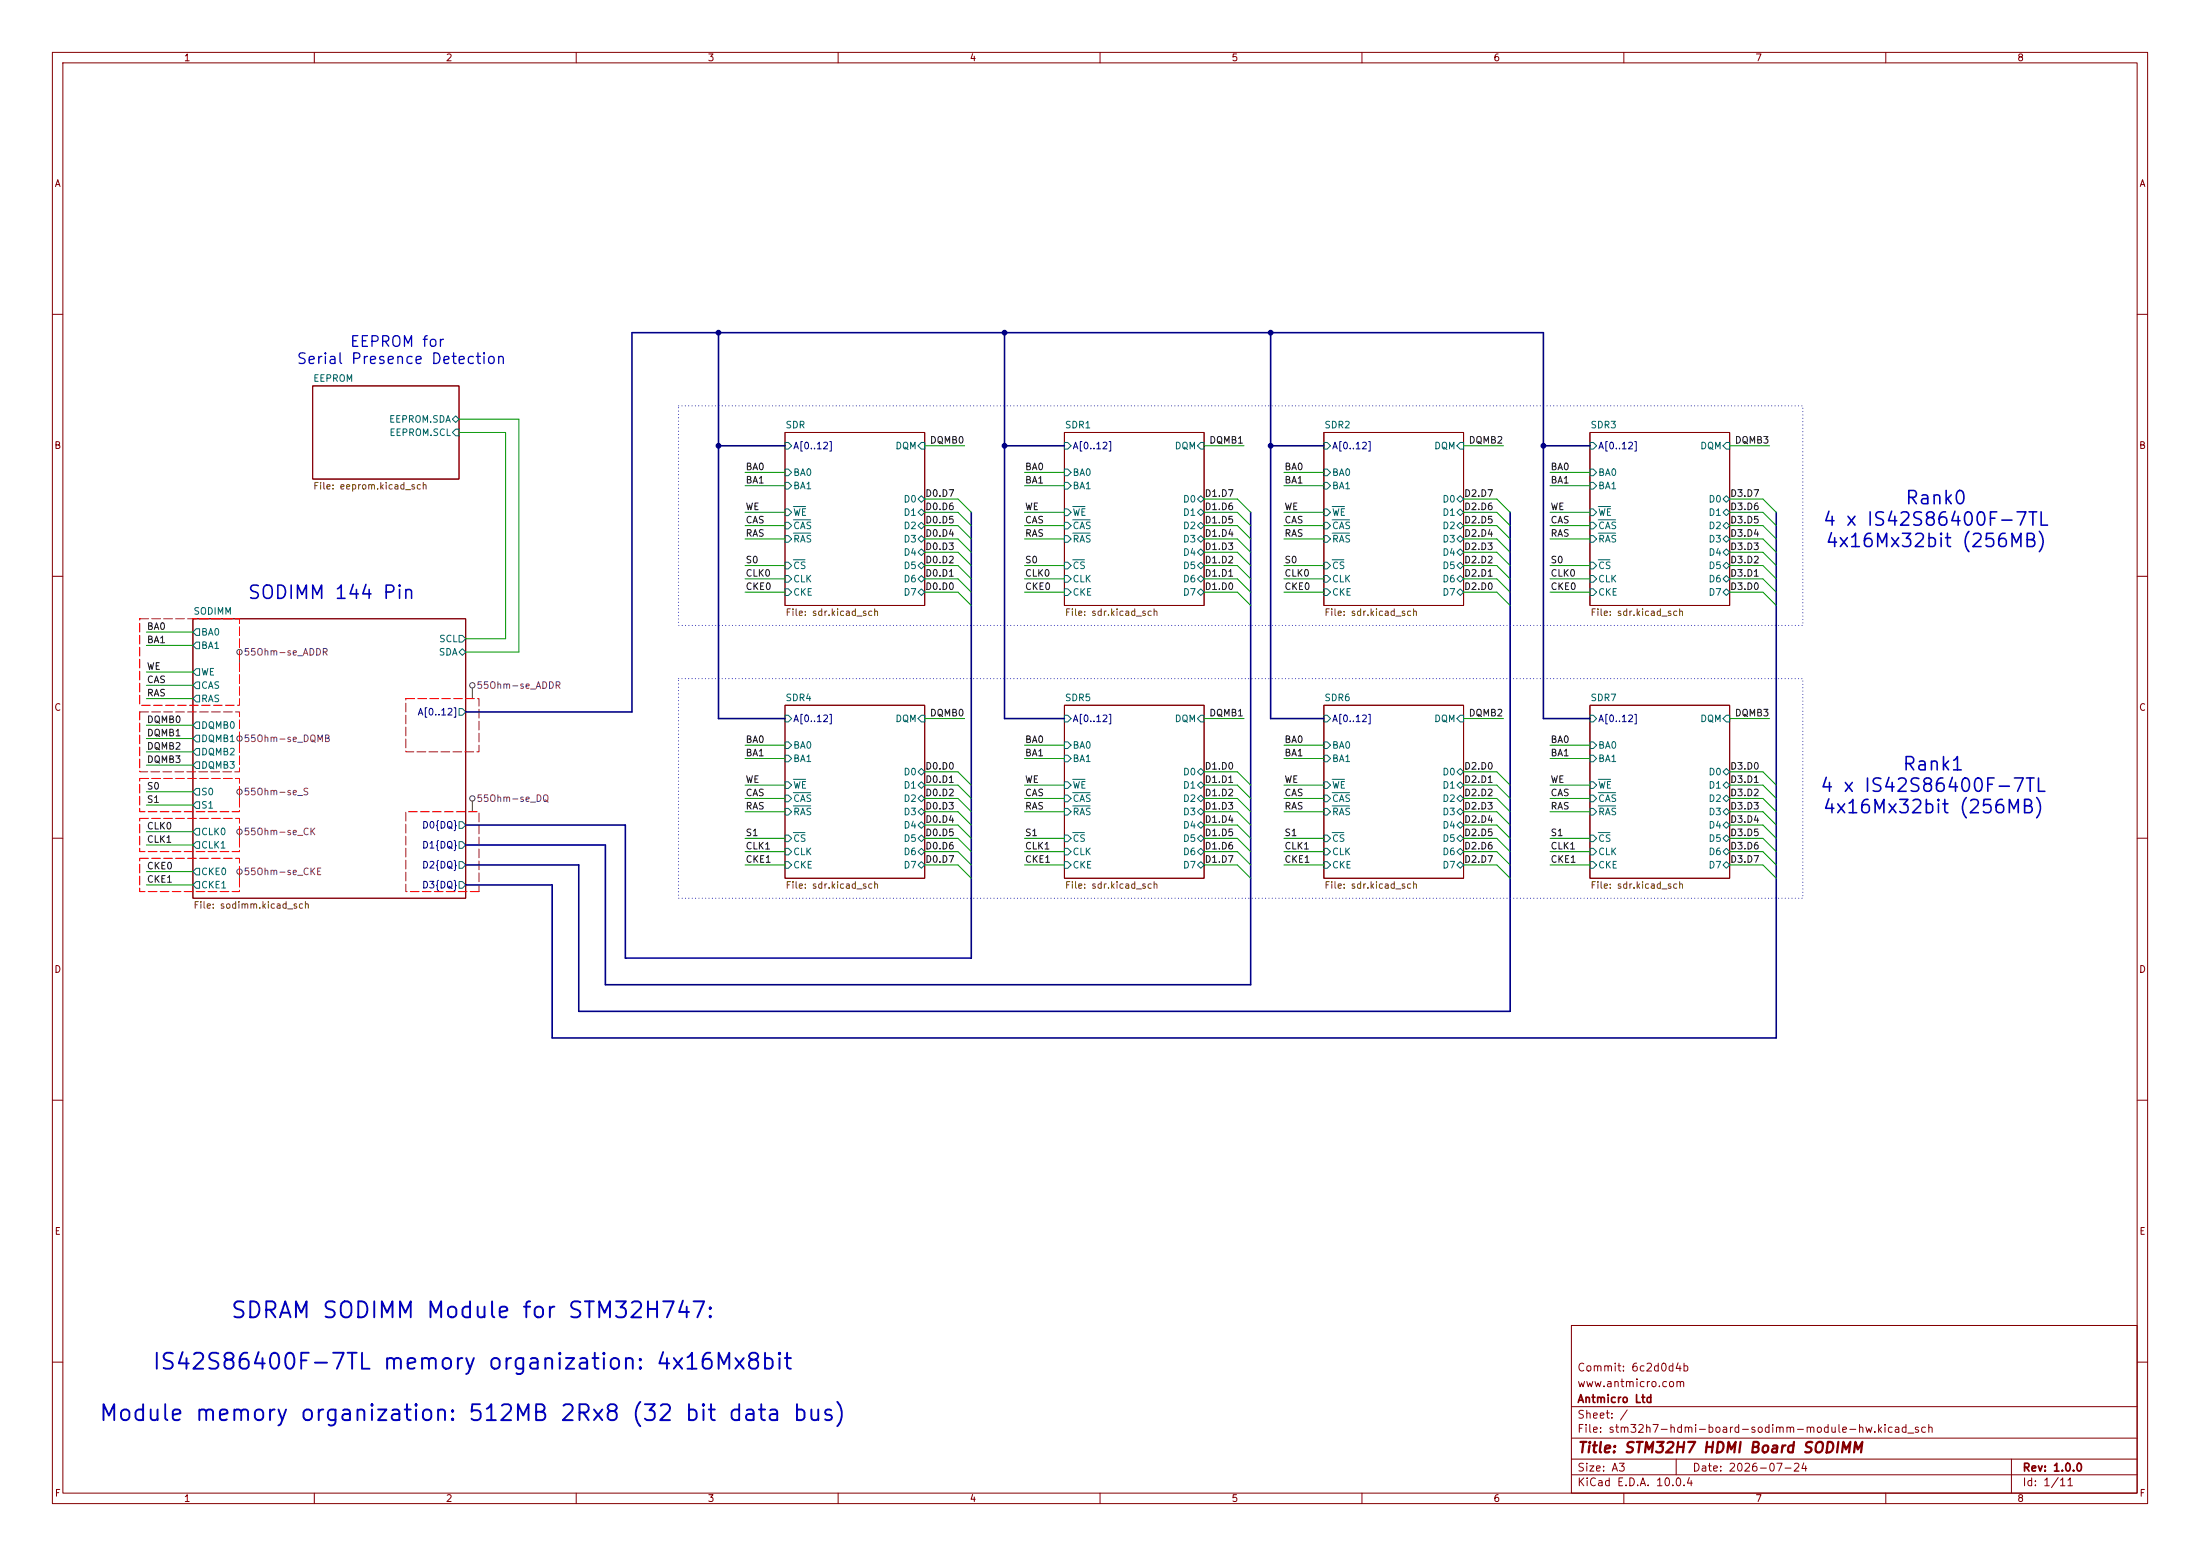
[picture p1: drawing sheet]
<svg xmlns="http://www.w3.org/2000/svg" width="420mm" height="297mm" viewBox="0 0 420 297" stroke-linecap="round" stroke-linejoin="round" font-family="sans-serif">
<path d="M0 0h420v297h-420z" fill="#fff" stroke="#fff" stroke-width=".19"/>
<g fill="none" stroke="#840000" stroke-width=".19">
<path d="M10 10h400v277h-400zM12 12h396v273h-396zM60 10v2M110 10v2M160 10v2M210 10v2M260 10v2M310 10v2M360 10v2M10 60h2M59.7 73.7h27.9v17.7h-27.9zM408 60h2"/>
<path d="M149.9 82.6h26.6v33h-26.6zM203.2 82.6h26.7v33h-26.7zM252.7 82.6h26.7v33h-26.7zM303.5 82.6h26.7v33h-26.7zM10 110h2M36.8 118.1h52.1v53.4h-52.1zM408 110h2M149.9 134.6h26.6v33h-26.6zM203.2 134.6h26.7v33h-26.7zM252.7 134.6h26.7v33h-26.7zM303.5 134.6h26.7v33h-26.7zM10 160h2"/>
<path d="M408 160h2M10 210h2M408 210h2M300 253h108v32h-108zM10 260h2M300 278.5h108M300 274.5h108M300 268.5h108M320 278.5v3M384 278.5v6.5M408 260h2M60 285v2"/>
<path d="M110 285v2M160 285v2M210 285v2M260 285v2M300 281.5h108M310 285v2M360 285v2"/>
</g>
<g fill="none" stroke="#006464" stroke-width=".19">
<path d="M86.4 80l.6-.6 .6 .6-.6 .6zM87 81.9h.6v1.3h-.6l-.6-.6zM149.9 84.5h.6l.6 .6-.6 .6h-.6zM149.9 89.5h.6l.6 .7-.6 .6h-.6zM149.9 92.1h.6l.6 .6-.6 .6h-.6zM149.9 99.7h.6l.6 .6-.6 .7h-.6zM149.9 97.2h.6l.6 .6-.6 .6h-.6zM151.4 99.2h3.4M151.4 96.7h2.4M175.3 95.3l.6-.7 .6 .7-.6 .6zM175.3 97.8l.6-.6 .6 .6-.6 .6zM175.9 84.5h.6v1.2h-.6l-.6-.6z"/>
<path d="M203.2 84.5h.6l.7 .6-.7 .6h-.6zM203.2 89.5h.6l.7 .7-.7 .6h-.6zM203.2 92.1h.6l.7 .6-.7 .6h-.6zM203.2 99.7h.6l.7 .6-.7 .7h-.6zM203.2 97.2h.6l.7 .6-.7 .6h-.6zM204.8 99.2h3.3M204.8 96.7h2.3M228.6 97.8l.6-.6 .7 .6-.7 .6zM229.2 84.5h.7v1.2h-.7l-.6-.6zM229.2 94.6l.7 .7-.7 .6-.6-.6zM252.7 84.5h.7l.6 .6-.6 .6h-.7zM252.7 89.5h.7l.6 .7-.6 .6h-.7z"/>
<path d="M252.7 92.1h.7l.6 .6-.6 .6h-.7zM252.7 99.7h.7l.6 .6-.6 .7h-.7zM252.7 97.2h.7l.6 .6-.6 .6h-.7zM254.3 99.2h3.3M254.3 96.7h2.4M278.1 97.8l.7-.6 .6 .6-.6 .6zM278.8 84.5h.6v1.2h-.6l-.7-.6zM278.8 94.6l.6 .7-.6 .6-.7-.6zM303.5 84.5h.7l.6 .6-.6 .6h-.7zM303.5 89.5h.7l.6 .7-.6 .6h-.7zM303.5 92.1h.7l.6 .6-.6 .6h-.7zM303.5 99.7h.7l.6 .6-.6 .7h-.7z"/>
<path d="M303.5 97.2h.7l.6 .6-.6 .6h-.7zM305.1 99.2h3.3M305.1 96.7h2.4M328.9 95.3l.7-.7 .6 .7-.6 .6zM328.9 97.8l.7-.6 .6 .6-.6 .6zM329.6 84.5h.6v1.2h-.6l-.7-.6zM149.9 112.4h.6l.6 .6-.6 .7h-.6zM149.9 109.9h.6l.6 .6-.6 .6h-.6zM149.9 107.3h.6l.6 .7-.6 .6h-.6zM149.9 102.2h.6l.6 .7-.6 .6h-.6zM151.4 106.8h2.3M151.4 101.8h3.4"/>
<path d="M175.3 100.3l.6-.6 .6 .6-.6 .7zM175.3 102.9l.6-.7 .6 .7-.6 .6zM175.3 105.4l.6-.6 .6 .6-.6 .6zM175.3 108l.6-.7 .6 .7-.6 .6zM175.3 110.5l.6-.6 .6 .6-.6 .6zM175.3 113l.6-.6 .6 .6-.6 .7zM203.2 112.4h.6l.7 .6-.7 .7h-.6zM203.2 109.9h.6l.7 .6-.7 .6h-.6zM203.2 107.3h.6l.7 .7-.7 .6h-.6zM203.2 102.2h.6l.7 .7-.7 .6h-.6zM204.8 106.8h2.2M204.8 101.8h3.3"/>
<path d="M228.6 100.3l.6-.6 .7 .6-.7 .7zM228.6 102.9l.6-.7 .7 .7-.7 .6zM228.6 105.4l.6-.6 .7 .6-.7 .6zM228.6 108l.6-.7 .7 .7-.7 .6zM228.6 110.5l.6-.6 .7 .6-.7 .6zM228.6 113l.6-.6 .7 .6-.7 .7zM252.7 112.4h.7l.6 .6-.6 .7h-.7zM252.7 109.9h.7l.6 .6-.6 .6h-.7zM252.7 107.3h.7l.6 .7-.6 .6h-.7zM252.7 102.2h.7l.6 .7-.6 .6h-.7zM254.3 106.8h2.2M254.3 101.8h3.3"/>
<path d="M278.1 100.3l.7-.6 .6 .6-.6 .7zM278.1 102.9l.7-.7 .6 .7-.6 .6zM278.1 105.4l.7-.6 .6 .6-.6 .6zM278.1 108l.7-.7 .6 .7-.6 .6zM278.1 110.5l.7-.6 .6 .6-.6 .6zM278.1 113l.7-.6 .6 .6-.6 .7zM303.5 112.4h.7l.6 .6-.6 .7h-.7zM303.5 109.9h.7l.6 .6-.6 .6h-.7zM303.5 107.3h.7l.6 .7-.6 .6h-.7zM303.5 102.2h.7l.6 .7-.6 .6h-.7zM305.1 106.8h2.2M305.1 101.8h3.3"/>
<path d="M328.9 100.3l.7-.6 .6 .6-.6 .7zM328.9 102.9l.7-.7 .6 .7-.6 .6zM328.9 105.4l.7-.6 .6 .6-.6 .6zM328.9 108l.7-.7 .6 .7-.6 .6zM328.9 110.5l.7-.6 .6 .6-.6 .6zM329.6 112.4l.6 .6-.6 .7-.7-.7zM37.5 120h.6v1.3h-.6l-.7-.6zM37.5 122.6h.6v1.2h-.6l-.7-.6zM37.5 130.2h.6v1.2h-.6l-.7-.6zM37.5 137.8h.6v1.3h-.6l-.7-.7zM37.5 132.7h.6v1.3h-.6l-.7-.6zM37.5 127.6h.6v1.3h-.6l-.7-.6z"/>
<path d="M87.6 135.3h.7l.6 .6-.6 .6h-.7zM87.6 121.3h.7l.6 .6-.6 .7h-.7zM88.3 123.8l.6 .7-.6 .6-.7-.6zM149.9 136.5h.6l.6 .7-.6 .6h-.6zM175.3 137.2l.6-.7h.6v1.3h-.6zM203.2 136.5h.6l.7 .7-.7 .6h-.6zM229.2 136.5h.7v1.3h-.7l-.6-.6zM252.7 136.5h.7l.6 .7-.6 .6h-.7zM278.8 136.5h.6v1.3h-.6l-.7-.6zM303.5 136.5h.7l.6 .7-.6 .6h-.7zM329.6 136.5h.6v1.3h-.6l-.7-.6zM37.5 140.3h.6v1.3h-.6l-.7-.6z"/>
<path d="M37.5 142.9h.6v1.2h-.6l-.7-.6zM37.5 145.4h.6v1.3h-.6l-.7-.6zM37.5 150.5h.6v1.3h-.6l-.7-.7zM37.5 153h.6v1.3h-.6l-.7-.6zM37.5 158.1h.6v1.3h-.6l-.7-.6zM87.6 156.8h.7l.6 .7-.6 .6h-.7zM149.9 141.6h.6l.6 .6-.6 .7h-.6zM149.9 144.1h.6l.6 .7-.6 .6h-.6zM149.9 151.8h.6l.6 .6-.6 .6h-.6zM149.9 159.4h.6l.6 .6-.6 .7h-.6zM149.9 154.3h.6l.6 .6-.6 .7h-.6zM149.9 149.2h.6l.6 .7-.6 .6h-.6z"/>
<path d="M151.4 151.3h3.4M151.4 158.9h2.3M151.4 153.8h3.4M151.4 148.8h2.4M175.3 147.3l.6-.6 .6 .6-.6 .7zM175.3 149.9l.6-.7 .6 .7-.6 .6zM175.3 152.4l.6-.6 .6 .6-.6 .6zM175.3 154.9l.6-.6 .6 .6-.6 .7zM175.3 157.5l.6-.7 .6 .7-.6 .6zM203.2 141.6h.6l.7 .6-.7 .7h-.6zM203.2 144.1h.6l.7 .7-.7 .6h-.6zM203.2 151.8h.6l.7 .6-.7 .6h-.6z"/>
<path d="M203.2 159.4h.6l.7 .6-.7 .7h-.6zM203.2 154.3h.6l.7 .6-.7 .7h-.6zM203.2 149.2h.6l.7 .7-.7 .6h-.6zM204.8 151.3h3.3M204.8 158.9h2.2M204.8 153.8h3.3M204.8 148.8h2.3M228.6 147.3l.6-.6 .7 .6-.7 .7zM228.6 149.9l.6-.7 .7 .7-.7 .6zM228.6 152.4l.6-.6 .7 .6-.7 .6zM228.6 154.9l.6-.6 .7 .6-.7 .7zM228.6 157.5l.6-.7 .7 .7-.7 .6z"/>
<path d="M252.7 141.6h.7l.6 .6-.6 .7h-.7zM252.7 144.1h.7l.6 .7-.6 .6h-.7zM252.7 151.8h.7l.6 .6-.6 .6h-.7zM252.7 159.4h.7l.6 .6-.6 .7h-.7zM252.7 154.3h.7l.6 .6-.6 .7h-.7zM252.7 149.2h.7l.6 .7-.6 .6h-.7zM254.3 151.3h3.3M254.3 158.9h2.2M254.3 153.8h3.3M254.3 148.8h2.4M278.1 147.3l.7-.6 .6 .6-.6 .7zM278.1 149.9l.7-.7 .6 .7-.6 .6z"/>
<path d="M278.1 152.4l.7-.6 .6 .6-.6 .6zM278.1 154.9l.7-.6 .6 .6-.6 .7zM278.1 157.5l.7-.7 .6 .7-.6 .6zM303.5 141.6h.7l.6 .6-.6 .7h-.7zM303.5 144.1h.7l.6 .7-.6 .6h-.7zM303.5 151.8h.7l.6 .6-.6 .6h-.7zM303.5 159.4h.7l.6 .6-.6 .7h-.7zM303.5 154.3h.7l.6 .6-.6 .7h-.7zM303.5 149.2h.7l.6 .7-.6 .6h-.7zM305.1 151.3h3.3M305.1 158.9h2.2M305.1 153.8h3.3"/>
<path d="M305.1 148.8h2.4M328.9 149.9l.7-.7 .6 .7-.6 .6zM328.9 152.4l.7-.6 .6 .6-.6 .6zM328.9 154.9l.7-.6 .6 .6-.6 .7zM328.9 157.5l.7-.7 .6 .7-.6 .6zM329.6 146.7l.6 .6-.6 .7-.7-.7zM37.5 165.7h.6v1.3h-.6l-.7-.6zM37.5 168.3h.6v1.2h-.6l-.7-.6zM37.5 160.7h.6v1.2h-.6l-.7-.6zM87.6 160.7h.7l.6 .6-.6 .6h-.7zM87.6 164.5h.7l.6 .6-.6 .6h-.7zM87.6 168.3h.7l.6 .6-.6 .6h-.7z"/>
<path d="M149.9 164.5h.6l.6 .6-.6 .6h-.6zM149.9 161.9h.6l.6 .7-.6 .6h-.6zM175.3 160l.6-.6 .6 .6-.6 .7zM175.3 162.6l.6-.7 .6 .7-.6 .6zM175.3 165.1l.6-.6 .6 .6-.6 .6zM203.2 164.5h.6l.7 .6-.7 .6h-.6zM203.2 161.9h.6l.7 .7-.7 .6h-.6zM228.6 160l.6-.6 .7 .6-.7 .7zM228.6 162.6l.6-.7 .7 .7-.7 .6zM229.2 164.5l.7 .6-.7 .6-.6-.6zM252.7 164.5h.7l.6 .6-.6 .6h-.7zM252.7 161.9h.7l.6 .7-.6 .6h-.7z"/>
<path d="M278.1 160l.7-.6 .6 .6-.6 .7zM278.1 162.6l.7-.7 .6 .7-.6 .6zM278.8 164.5l.6 .6-.6 .6-.7-.6zM303.5 164.5h.7l.6 .6-.6 .6h-.7zM303.5 161.9h.7l.6 .7-.6 .6h-.7zM328.9 160l.7-.6 .6 .6-.6 .7zM328.9 162.6l.7-.7 .6 .7-.6 .6zM328.9 165.1l.7-.6 .6 .6-.6 .6z"/>
</g>
<g fill="none" stroke="#484848" stroke-width=".19">
<path d="M45.7 125v2M90.2 131.3v2.1M45.7 141.5v2M45.7 151.6v2.1M45.7 159.3v2M90.2 152.9v2M45.7 166.9v2"/>
<circle cx="45.7" cy="124.5" r=".51"/>
<circle cx="90.2" cy="130.8" r=".51"/>
<circle cx="45.7" cy="141" r=".51"/>
<circle cx="45.7" cy="158.8" r=".51"/>
<circle cx="45.7" cy="151.1" r=".51"/>
<circle cx="90.2" cy="152.4" r=".51"/>
<circle cx="45.7" cy="166.4" r=".51"/>
</g>
<path d="M26.7 118.1h19v16.5h-19v-16.5M26.7 135.9h19v11.4h-19v-11.4M77.5 133.4h13.9v10.1h-13.9v-10.1M26.7 148.6h19v6.3h-19v-6.3M26.7 156.2h19v6.4h-19v-6.4M26.7 163.8h19v6.4h-19v-6.4M91.4 170.2h-13.9v-15.3h13.9v15.3" fill="none" stroke="#f00" stroke-width=".19" stroke-dasharray="1.7 .6"/>
<path d="M137.2 63.5v73.7h12.7M191.8 63.5v73.7h11.4M242.6 63.5v73.7h10.1M137.2 85.1h12.7M185.4 97.8v85.1h-66v-25.4h-30.5M191.8 85.1h11.4M238.8 97.8v90.2h-123.2v-26.7h-26.7M242.6 85.1h10.1M288.3 97.8v95.2h-177.8v-27.9h-21.6M294.6 85.1h8.9M339.1 97.8v100.3h-233.7v-29.2h-16.5M88.9 135.9h31.7v-72.4h174v73.7h8.9" fill="none" stroke="#000084" stroke-width=".3"/>
<g fill="none" stroke="#009600" stroke-width=".19">
<path d="M87.6 80h11.5v44.5h-10.2M87.6 82.6h8.9v39.3h-7.6M142.2 92.7h7.7M142.2 97.8h7.7M142.2 90.2h7.7M176.5 95.3h6.4l2.5 2.5M176.5 85.1h7.6M176.5 97.8h6.4l2.5 2.5M195.6 92.7h7.6M195.6 97.8h7.6M195.6 90.2h7.6M229.9 95.3h6.3l2.6 2.5"/>
<path d="M229.9 85.1h7.6M229.9 97.8h6.3l2.6 2.5M245.1 92.7h7.6M245.1 97.8h7.6M245.1 90.2h7.6M279.4 95.3h6.3l2.6 2.5M279.4 85.1h7.6M279.4 97.8h6.3l2.6 2.5M295.9 92.7h7.6M295.9 97.8h7.6M295.9 90.2h7.6M330.2 95.3h6.3l2.6 2.5"/>
<path d="M330.2 85.1h7.6M330.2 97.8h6.3l2.6 2.5M142.2 108h7.7M142.2 110.5h7.7M142.2 100.3h7.7M142.2 113h7.7M142.2 102.9h7.7M176.5 108h6.4l2.5 2.5M176.5 110.5h6.4l2.5 2.5M176.5 100.3h6.4l2.5 2.6M176.5 113h6.4l2.5 2.6M176.5 102.9h6.4l2.5 2.5"/>
<path d="M176.5 105.4h6.4l2.5 2.6M195.6 108h7.6M195.6 110.5h7.6M195.6 100.3h7.6M195.6 113h7.6M195.6 102.9h7.6M229.9 108h6.3l2.6 2.5M229.9 110.5h6.3l2.6 2.5M229.9 100.3h6.3l2.6 2.6M229.9 113h6.3l2.6 2.6M229.9 102.9h6.3l2.6 2.5M229.9 105.4h6.3l2.6 2.6"/>
<path d="M245.1 108h7.6M245.1 110.5h7.6M245.1 100.3h7.6M245.1 113h7.6M245.1 102.9h7.6M279.4 108h6.3l2.6 2.5M279.4 110.5h6.3l2.6 2.5M279.4 100.3h6.3l2.6 2.6M279.4 113h6.3l2.6 2.6M279.4 102.9h6.3l2.6 2.5M279.4 105.4h6.3l2.6 2.6M295.9 108h7.6"/>
<path d="M295.9 110.5h7.6M295.9 100.3h7.6M295.9 113h7.6M295.9 102.9h7.6M330.2 108h6.3l2.6 2.5M330.2 110.5h6.3l2.6 2.5M330.2 100.3h6.3l2.6 2.6M330.2 113h6.3l2.6 2.6M330.2 102.9h6.3l2.6 2.5M330.2 105.4h6.3l2.6 2.6M27.9 138.4h8.9M27.9 123.2h8.9"/>
<path d="M27.9 120.7h8.9M27.9 128.3h8.9M27.9 133.4h8.9M27.9 130.8h8.9M176.5 137.2h7.6M229.9 137.2h7.6M279.4 137.2h7.6M330.2 137.2h7.6M27.9 141h8.9M27.9 143.5h8.9M27.9 146.1h8.9M27.9 153.7h8.9"/>
<path d="M27.9 151.1h8.9M27.9 158.8h8.9M142.2 152.4h7.7M142.2 144.8h7.7M142.2 149.9h7.7M142.2 154.9h7.7M142.2 142.2h7.7M176.5 152.4h6.4l2.5 2.5M176.5 149.9h6.4l2.5 2.5M176.5 154.9h6.4l2.5 2.6M176.5 147.3h6.4l2.5 2.6M176.5 157.5h6.4l2.5 2.5"/>
<path d="M195.6 152.4h7.6M195.6 144.8h7.6M195.6 149.9h7.6M195.6 154.9h7.6M195.6 142.2h7.6M229.9 152.4h6.3l2.6 2.5M229.9 149.9h6.3l2.6 2.5M229.9 154.9h6.3l2.6 2.6M229.9 147.3h6.3l2.6 2.6M229.9 157.5h6.3l2.6 2.5M245.1 152.4h7.6M245.1 144.8h7.6"/>
<path d="M245.1 149.9h7.6M245.1 154.9h7.6M245.1 142.2h7.6M279.4 152.4h6.3l2.6 2.5M279.4 149.9h6.3l2.6 2.5M279.4 154.9h6.3l2.6 2.6M279.4 147.3h6.3l2.6 2.6M279.4 157.5h6.3l2.6 2.5M295.9 152.4h7.6M295.9 144.8h7.6M295.9 149.9h7.6M295.9 154.9h7.6"/>
<path d="M295.9 142.2h7.6M330.2 152.4h6.3l2.6 2.5M330.2 149.9h6.3l2.6 2.5M330.2 154.9h6.3l2.6 2.6M330.2 147.3h6.3l2.6 2.6M330.2 157.5h6.3l2.6 2.5M27.9 168.9h8.9M27.9 161.3h8.9M27.9 166.4h8.9M142.2 165.1h7.7M142.2 160h7.7M142.2 162.6h7.7"/>
<path d="M176.5 165.1h6.4l2.5 2.5M176.5 160h6.4l2.5 2.6M176.5 162.6h6.4l2.5 2.5M195.6 165.1h7.6M195.6 160h7.6M195.6 162.6h7.6M229.9 165.1h6.3l2.6 2.5M229.9 160h6.3l2.6 2.6M229.9 162.6h6.3l2.6 2.5M245.1 165.1h7.6M245.1 160h7.6M245.1 162.6h7.6"/>
<path d="M279.4 165.1h6.3l2.6 2.5M279.4 160h6.3l2.6 2.6M279.4 162.6h6.3l2.6 2.5M295.9 165.1h7.6M295.9 160h7.6M295.9 162.6h7.6M330.2 165.1h6.3l2.6 2.5M330.2 160h6.3l2.6 2.6M330.2 162.6h6.3l2.6 2.5"/>
</g>
<path d="M129.5 77.5h214.7v41.9h-214.7zM129.5 129.5h214.7v42h-214.7z" fill="none" stroke="#0000c2" stroke-width=".19" stroke-dasharray="0 .6"/>
<g fill="#000084" stroke="#000084" stroke-width=".19">
<circle cx="294.6" cy="85.1" r=".46"/>
<circle cx="137.2" cy="85.1" r=".46"/>
<circle cx="242.6" cy="85.1" r=".46"/>
<circle cx="242.6" cy="63.5" r=".46"/>
<circle cx="191.8" cy="63.5" r=".46"/>
<circle cx="137.2" cy="63.5" r=".46"/>
<circle cx="191.8" cy="85.1" r=".46"/>
</g>
<g font-size="3" fill="#0000c2">
<text x="43.9" y="252.4">SDRAM SODIMM Module for STM32H747:</text>
<text x="28.9" y="262.2">IS42S86400F-7TL memory organization: 4x16Mx8bit</text>
<text x="18.7" y="272">Module memory organization: 512MB 2Rx8 (32 bit data bus)</text>
</g>
<g font-size="2.5" fill="#0000c2">
<text x="347.8" y="101">4 x IS42S86400F-7TL</text>
<text x="363.5" y="96.9">Rank0</text>
<text x="348.3" y="105.1">4x16Mx32bit (256MB)</text>
<text x="47.1" y="115">SODIMM 144 Pin</text>
<text x="363" y="147.7">Rank1</text>
<text x="347.3" y="151.8">4 x IS42S86400F-7TL</text>
<text x="347.8" y="155.9">4x16Mx32bit (256MB)</text>
</g>
<g font-size="2" fill="#0000c2">
<text x="56.5" y="70">Serial Presence Detection</text>
<text x="66.7" y="66.7">EEPROM for</text>
</g>
<text font-size="2" fill="#840000" x="301" y="277.8">Title: STM32H7 HDMI Board SODIMM</text>
<g font-size="1.5" fill="#840000">
<text x="301" y="262.1">Commit: 6c2d0d4b</text>
<text x="301" y="268.1">Antmicro Ltd</text>
<text x="301" y="265.1">www.antmicro.com</text>
<text x="301" y="273.8">File: stm32h7-hdmi-board-sodimm-module-hw.kicad_sch</text>
<text x="301" y="271.1">Sheet: /</text>
<text x="301" y="281.2">Size: A3</text>
<text x="323" y="281.2">Date: 2026-07-24</text>
<text x="386" y="281.2">Rev: 1.0.0</text>
<text x="301" y="284">KiCad E.D.A. 10.0.4</text>
<text x="386" y="284">Id: 1/11</text>
</g>
<g font-size="1.3" fill="#840000">
<text x="35" y="12">1</text>
<text x="85" y="12">2</text>
<text x="135" y="12">3</text>
<text x="185" y="12">4</text>
<text x="235" y="12">5</text>
<text x="285" y="12">6</text>
<text x="335" y="12">7</text>
<text x="385" y="12">8</text>
<text x="10.3" y="36">A</text>
<text x="408.3" y="36">A</text>
<text x="10.3" y="86">B</text>
<text x="408.2" y="86">B</text>
<text x="10.3" y="136">C</text>
<text x="408.2" y="136">C</text>
<text x="10.3" y="186">D</text>
<text x="408.2" y="186">D</text>
<text x="10.3" y="236">E</text>
<text x="408.3" y="236">E</text>
<text x="10.3" y="286">F</text>
<text x="35" y="287">1</text>
<text x="85" y="287">2</text>
<text x="135" y="287">3</text>
<text x="185" y="287">4</text>
<text x="235" y="287">5</text>
<text x="285" y="287">6</text>
<text x="335" y="287">7</text>
<text x="385" y="287">8</text>
<text x="408.3" y="286">F</text>
</g>
<g font-size="1.3" fill="#006464">
<text x="59.7" y="73.2">EEPROM</text>
<text x="74.2" y="81">EEPROM.SDA</text>
<text x="74.2" y="83.5">EEPROM.SCL</text>
<text x="149.9" y="82.1">SDR</text>
<text x="203.2" y="82.1">SDR1</text>
<text x="252.7" y="82.1">SDR2</text>
<text x="303.5" y="82.1">SDR3</text>
<text x="170.8" y="86.1">DQM</text>
<text x="224.2" y="86.1">DQM</text>
<text x="273.7" y="86.1">DQM</text>
<text x="324.5" y="86.1">DQM</text>
<text x="151.3" y="91.1">BA0</text>
<text x="151.3" y="93.7">BA1</text>
<text x="204.7" y="91.1">BA0</text>
<text x="204.7" y="93.7">BA1</text>
<text x="254.2" y="91.1">BA0</text>
<text x="254.2" y="93.7">BA1</text>
<text x="305" y="91.1">BA0</text>
<text x="305" y="93.7">BA1</text>
<text x="151.3" y="101.3">CAS</text>
<text x="151.3" y="98.8">WE</text>
<text x="172.4" y="96.2">D0</text>
<text x="172.4" y="98.8">D1</text>
<text x="172.4" y="101.3">D2</text>
<text x="204.7" y="101.3">CAS</text>
<text x="204.7" y="98.8">WE</text>
<text x="225.7" y="96.2">D0</text>
<text x="225.7" y="98.8">D1</text>
<text x="225.7" y="101.3">D2</text>
<text x="254.2" y="101.3">CAS</text>
<text x="254.2" y="98.8">WE</text>
<text x="275.3" y="96.2">D0</text>
<text x="275.3" y="98.8">D1</text>
<text x="275.3" y="101.3">D2</text>
<text x="305" y="101.3">CAS</text>
<text x="305" y="98.8">WE</text>
<text x="326.1" y="96.2">D0</text>
<text x="326.1" y="98.8">D1</text>
<text x="326.1" y="101.3">D2</text>
<text x="151.3" y="103.8">RAS</text>
<text x="172.4" y="103.8">D3</text>
<text x="172.4" y="106.4">D4</text>
<text x="204.7" y="103.8">RAS</text>
<text x="225.7" y="103.8">D3</text>
<text x="225.7" y="106.4">D4</text>
<text x="254.2" y="103.8">RAS</text>
<text x="275.3" y="103.8">D3</text>
<text x="275.3" y="106.4">D4</text>
<text x="305" y="103.8">RAS</text>
<text x="326.1" y="103.8">D3</text>
<text x="326.1" y="106.4">D4</text>
<text x="151.3" y="111.5">CLK</text>
<text x="151.3" y="108.9">CS</text>
<text x="172.4" y="108.9">D5</text>
<text x="172.4" y="111.5">D6</text>
<text x="204.7" y="111.5">CLK</text>
<text x="204.7" y="108.9">CS</text>
<text x="225.7" y="108.9">D5</text>
<text x="225.7" y="111.5">D6</text>
<text x="254.2" y="111.5">CLK</text>
<text x="254.2" y="108.9">CS</text>
<text x="275.3" y="108.9">D5</text>
<text x="275.3" y="111.5">D6</text>
<text x="305" y="111.5">CLK</text>
<text x="305" y="108.9">CS</text>
<text x="326.1" y="108.9">D5</text>
<text x="326.1" y="111.5">D6</text>
<text x="36.8" y="117.6">SODIMM</text>
<text x="151.3" y="114">CKE</text>
<text x="172.4" y="114">D7</text>
<text x="204.7" y="114">CKE</text>
<text x="225.7" y="114">D7</text>
<text x="254.2" y="114">CKE</text>
<text x="275.3" y="114">D7</text>
<text x="305" y="114">CKE</text>
<text x="326.1" y="114">D7</text>
<text x="38.3" y="121.6">BA0</text>
<text x="38.3" y="124.2">BA1</text>
<text x="83.7" y="125.4">SDA</text>
<text x="83.7" y="122.9">SCL</text>
<text x="38.3" y="131.8">CAS</text>
<text x="38.3" y="129.2">WE</text>
<text x="38.3" y="134.3">RAS</text>
<text x="149.9" y="134.1">SDR4</text>
<text x="203.2" y="134.1">SDR5</text>
<text x="252.7" y="134.1">SDR6</text>
<text x="303.5" y="134.1">SDR7</text>
<text x="38.3" y="139.4">DQMB0</text>
<text x="38.3" y="141.9">DQMB1</text>
<text x="151.3" y="143.2">BA0</text>
<text x="170.8" y="138.1">DQM</text>
<text x="204.7" y="143.2">BA0</text>
<text x="224.2" y="138.1">DQM</text>
<text x="254.2" y="143.2">BA0</text>
<text x="273.7" y="138.1">DQM</text>
<text x="305" y="143.2">BA0</text>
<text x="324.5" y="138.1">DQM</text>
<text x="38.3" y="144.5">DQMB2</text>
<text x="38.3" y="147">DQMB3</text>
<text x="151.3" y="145.8">BA1</text>
<text x="172.4" y="148.3">D0</text>
<text x="204.7" y="145.8">BA1</text>
<text x="225.7" y="148.3">D0</text>
<text x="254.2" y="145.8">BA1</text>
<text x="275.3" y="148.3">D0</text>
<text x="305" y="145.8">BA1</text>
<text x="326.1" y="148.3">D0</text>
<text x="38.3" y="152.1">S0</text>
<text x="38.3" y="154.6">S1</text>
<text x="151.3" y="153.4">CAS</text>
<text x="151.3" y="155.9">RAS</text>
<text x="151.3" y="150.8">WE</text>
<text x="172.4" y="150.8">D1</text>
<text x="172.4" y="153.4">D2</text>
<text x="172.4" y="155.9">D3</text>
<text x="204.7" y="153.4">CAS</text>
<text x="204.7" y="155.9">RAS</text>
<text x="204.7" y="150.8">WE</text>
<text x="225.7" y="150.8">D1</text>
<text x="225.7" y="153.4">D2</text>
<text x="225.7" y="155.9">D3</text>
<text x="254.2" y="153.4">CAS</text>
<text x="254.2" y="155.9">RAS</text>
<text x="254.2" y="150.8">WE</text>
<text x="275.3" y="150.8">D1</text>
<text x="275.3" y="153.4">D2</text>
<text x="275.3" y="155.9">D3</text>
<text x="305" y="153.4">CAS</text>
<text x="305" y="155.9">RAS</text>
<text x="305" y="150.8">WE</text>
<text x="326.1" y="150.8">D1</text>
<text x="326.1" y="153.4">D2</text>
<text x="326.1" y="155.9">D3</text>
<text x="38.3" y="159.7">CLK0</text>
<text x="151.3" y="161">CS</text>
<text x="172.4" y="158.5">D4</text>
<text x="172.4" y="161">D5</text>
<text x="204.7" y="161">CS</text>
<text x="225.7" y="158.5">D4</text>
<text x="225.7" y="161">D5</text>
<text x="254.2" y="161">CS</text>
<text x="275.3" y="158.5">D4</text>
<text x="275.3" y="161">D5</text>
<text x="305" y="161">CS</text>
<text x="326.1" y="158.5">D4</text>
<text x="326.1" y="161">D5</text>
<text x="38.3" y="167.3">CKE0</text>
<text x="38.3" y="162.3">CLK1</text>
<text x="151.3" y="166.1">CKE</text>
<text x="151.3" y="163.5">CLK</text>
<text x="172.4" y="163.5">D6</text>
<text x="172.4" y="166.1">D7</text>
<text x="204.7" y="166.1">CKE</text>
<text x="204.7" y="163.5">CLK</text>
<text x="225.7" y="163.5">D6</text>
<text x="225.7" y="166.1">D7</text>
<text x="254.2" y="166.1">CKE</text>
<text x="254.2" y="163.5">CLK</text>
<text x="275.3" y="163.5">D6</text>
<text x="275.3" y="166.1">D7</text>
<text x="305" y="166.1">CKE</text>
<text x="305" y="163.5">CLK</text>
<text x="326.1" y="163.5">D6</text>
<text x="326.1" y="166.1">D7</text>
<text x="38.3" y="169.9">CKE1</text>
</g>
<g font-size="1.3" fill="#000084">
<text x="151.3" y="86.1">A[0..12]</text>
<text x="204.7" y="86.1">A[0..12]</text>
<text x="254.2" y="86.1">A[0..12]</text>
<text x="305" y="86.1">A[0..12]</text>
<text x="79.6" y="136.9">A[0..12]</text>
<text x="151.3" y="138.1">A[0..12]</text>
<text x="204.7" y="138.1">A[0..12]</text>
<text x="254.2" y="138.1">A[0..12]</text>
<text x="305" y="138.1">A[0..12]</text>
<text x="80.5" y="158.5">D0{DQ}</text>
<text x="80.5" y="162.3">D1{DQ}</text>
<text x="80.5" y="166.1">D2{DQ}</text>
<text x="80.5" y="169.9">D3{DQ}</text>
</g>
<g font-size="1.3" fill="#0f0f0f">
<text x="177.4" y="85">DQMB0</text>
<text x="230.8" y="85">DQMB1</text>
<text x="280.3" y="85">DQMB2</text>
<text x="331.1" y="85">DQMB3</text>
<text x="142.2" y="90">BA0</text>
<text x="142.2" y="92.6">BA1</text>
<text x="176.5" y="95.1">D0.D7</text>
<text x="195.6" y="90">BA0</text>
<text x="195.6" y="92.6">BA1</text>
<text x="229.9" y="95.1">D1.D7</text>
<text x="245.1" y="92.6">BA1</text>
<text x="245.1" y="90">BA0</text>
<text x="279.4" y="95.1">D2.D7</text>
<text x="295.9" y="92.6">BA1</text>
<text x="295.9" y="90">BA0</text>
<text x="330.2" y="95.1">D3.D7</text>
<text x="142.2" y="97.7">WE</text>
<text x="142.2" y="100.2">CAS</text>
<text x="176.5" y="97.7">D0.D6</text>
<text x="176.5" y="100.2">D0.D5</text>
<text x="195.6" y="100.2">CAS</text>
<text x="195.6" y="97.7">WE</text>
<text x="229.9" y="97.7">D1.D6</text>
<text x="229.9" y="100.2">D1.D5</text>
<text x="245.1" y="100.2">CAS</text>
<text x="245.1" y="97.7">WE</text>
<text x="279.4" y="97.7">D2.D6</text>
<text x="279.4" y="100.2">D2.D5</text>
<text x="295.9" y="97.7">WE</text>
<text x="295.9" y="100.2">CAS</text>
<text x="330.2" y="100.2">D3.D5</text>
<text x="330.2" y="97.7">D3.D6</text>
<text x="142.2" y="102.7">RAS</text>
<text x="142.2" y="107.8">S0</text>
<text x="176.5" y="107.8">D0.D2</text>
<text x="176.5" y="105.3">D0.D3</text>
<text x="176.5" y="102.7">D0.D4</text>
<text x="195.6" y="107.8">S0</text>
<text x="195.6" y="102.7">RAS</text>
<text x="229.9" y="105.3">D1.D3</text>
<text x="229.9" y="102.7">D1.D4</text>
<text x="229.9" y="107.8">D1.D2</text>
<text x="245.1" y="102.7">RAS</text>
<text x="245.1" y="107.8">S0</text>
<text x="279.4" y="107.8">D2.D2</text>
<text x="279.4" y="105.3">D2.D3</text>
<text x="279.4" y="102.7">D2.D4</text>
<text x="295.9" y="107.8">S0</text>
<text x="295.9" y="102.7">RAS</text>
<text x="330.2" y="107.8">D3.D2</text>
<text x="330.2" y="102.7">D3.D4</text>
<text x="330.2" y="105.3">D3.D3</text>
<text x="142.2" y="110.4">CLK0</text>
<text x="142.2" y="112.9">CKE0</text>
<text x="176.5" y="110.4">D0.D1</text>
<text x="176.5" y="112.9">D0.D0</text>
<text x="195.6" y="110.4">CLK0</text>
<text x="195.6" y="112.9">CKE0</text>
<text x="229.9" y="110.4">D1.D1</text>
<text x="229.9" y="112.9">D1.D0</text>
<text x="245.1" y="110.4">CLK0</text>
<text x="245.1" y="112.9">CKE0</text>
<text x="279.4" y="112.9">D2.D0</text>
<text x="279.4" y="110.4">D2.D1</text>
<text x="295.9" y="110.4">CLK0</text>
<text x="295.9" y="112.9">CKE0</text>
<text x="330.2" y="112.9">D3.D0</text>
<text x="330.2" y="110.4">D3.D1</text>
<text x="27.9" y="123.1">BA1</text>
<text x="27.9" y="120.5">BA0</text>
<text x="27.9" y="128.1">WE</text>
<text x="27.9" y="130.7">CAS</text>
<text x="27.9" y="133.2">RAS</text>
<text x="177.4" y="137">DQMB0</text>
<text x="230.8" y="137">DQMB1</text>
<text x="280.3" y="137">DQMB2</text>
<text x="331.1" y="137">DQMB3</text>
<text x="27.9" y="138.3">DQMB0</text>
<text x="27.9" y="140.8">DQMB1</text>
<text x="27.9" y="143.4">DQMB2</text>
<text x="142.2" y="142.1">BA0</text>
<text x="195.6" y="142.1">BA0</text>
<text x="245.1" y="142.1">BA0</text>
<text x="295.9" y="142.1">BA0</text>
<text x="27.9" y="145.9">DQMB3</text>
<text x="142.2" y="149.7">WE</text>
<text x="142.2" y="144.7">BA1</text>
<text x="176.5" y="147.2">D0.D0</text>
<text x="176.5" y="149.7">D0.D1</text>
<text x="195.6" y="144.7">BA1</text>
<text x="195.6" y="149.7">WE</text>
<text x="229.9" y="147.2">D1.D0</text>
<text x="229.9" y="149.7">D1.D1</text>
<text x="245.1" y="144.7">BA1</text>
<text x="245.1" y="149.7">WE</text>
<text x="279.4" y="147.2">D2.D0</text>
<text x="279.4" y="149.7">D2.D1</text>
<text x="295.9" y="144.7">BA1</text>
<text x="295.9" y="149.7">WE</text>
<text x="330.2" y="149.7">D3.D1</text>
<text x="330.2" y="147.2">D3.D0</text>
<text x="27.9" y="153.5">S1</text>
<text x="27.9" y="151">S0</text>
<text x="142.2" y="154.8">RAS</text>
<text x="142.2" y="152.3">CAS</text>
<text x="176.5" y="154.8">D0.D3</text>
<text x="176.5" y="152.3">D0.D2</text>
<text x="195.6" y="152.3">CAS</text>
<text x="195.6" y="154.8">RAS</text>
<text x="229.9" y="152.3">D1.D2</text>
<text x="229.9" y="154.8">D1.D3</text>
<text x="245.1" y="152.3">CAS</text>
<text x="245.1" y="154.8">RAS</text>
<text x="279.4" y="152.3">D2.D2</text>
<text x="279.4" y="154.8">D2.D3</text>
<text x="295.9" y="152.3">CAS</text>
<text x="295.9" y="154.8">RAS</text>
<text x="330.2" y="152.3">D3.D2</text>
<text x="330.2" y="154.8">D3.D3</text>
<text x="27.9" y="158.6">CLK0</text>
<text x="27.9" y="161.2">CLK1</text>
<text x="142.2" y="159.9">S1</text>
<text x="176.5" y="157.4">D0.D4</text>
<text x="176.5" y="159.9">D0.D5</text>
<text x="195.6" y="159.9">S1</text>
<text x="229.9" y="159.9">D1.D5</text>
<text x="229.9" y="157.4">D1.D4</text>
<text x="245.1" y="159.9">S1</text>
<text x="279.4" y="157.4">D2.D4</text>
<text x="279.4" y="159.9">D2.D5</text>
<text x="295.9" y="159.9">S1</text>
<text x="330.2" y="159.9">D3.D5</text>
<text x="330.2" y="157.4">D3.D4</text>
<text x="27.9" y="166.2">CKE0</text>
<text x="142.2" y="162.4">CLK1</text>
<text x="142.2" y="165">CKE1</text>
<text x="176.5" y="165">D0.D7</text>
<text x="176.5" y="162.4">D0.D6</text>
<text x="195.6" y="165">CKE1</text>
<text x="195.6" y="162.4">CLK1</text>
<text x="229.9" y="162.4">D1.D6</text>
<text x="229.9" y="165">D1.D7</text>
<text x="245.1" y="162.4">CLK1</text>
<text x="245.1" y="165">CKE1</text>
<text x="279.4" y="165">D2.D7</text>
<text x="279.4" y="162.4">D2.D6</text>
<text x="295.9" y="165">CKE1</text>
<text x="295.9" y="162.4">CLK1</text>
<text x="330.2" y="162.4">D3.D6</text>
<text x="330.2" y="165">D3.D7</text>
<text x="27.9" y="168.8">CKE1</text>
</g>
<g font-size="1.3" fill="#725600">
<text x="59.7" y="93.7">File: eeprom.kicad_sch</text>
<text x="149.9" y="117.9">File: sdr.kicad_sch</text>
<text x="203.2" y="117.9">File: sdr.kicad_sch</text>
<text x="252.7" y="117.9">File: sdr.kicad_sch</text>
<text x="303.5" y="117.9">File: sdr.kicad_sch</text>
<text x="36.8" y="173.7">File: sodimm.kicad_sch</text>
<text x="149.9" y="169.9">File: sdr.kicad_sch</text>
<text x="203.2" y="169.9">File: sdr.kicad_sch</text>
<text x="252.7" y="169.9">File: sdr.kicad_sch</text>
<text x="303.5" y="169.9">File: sdr.kicad_sch</text>
</g>
<g font-size="1.3" fill="#840084">
<text x="46.4" y="125.4">55Ohm-se_ADDR</text>
<text x="90.9" y="131.8">55Ohm-se_ADDR</text>
<text x="46.4" y="141.9">55Ohm-se_DQMB</text>
<text x="46.4" y="152.1">55Ohm-se_S</text>
<text x="90.9" y="153.4">55Ohm-se_DQ</text>
<text x="46.4" y="159.7">55Ohm-se_CK</text>
<text x="46.4" y="167.3">55Ohm-se_CKE</text>
</g>
</svg>
